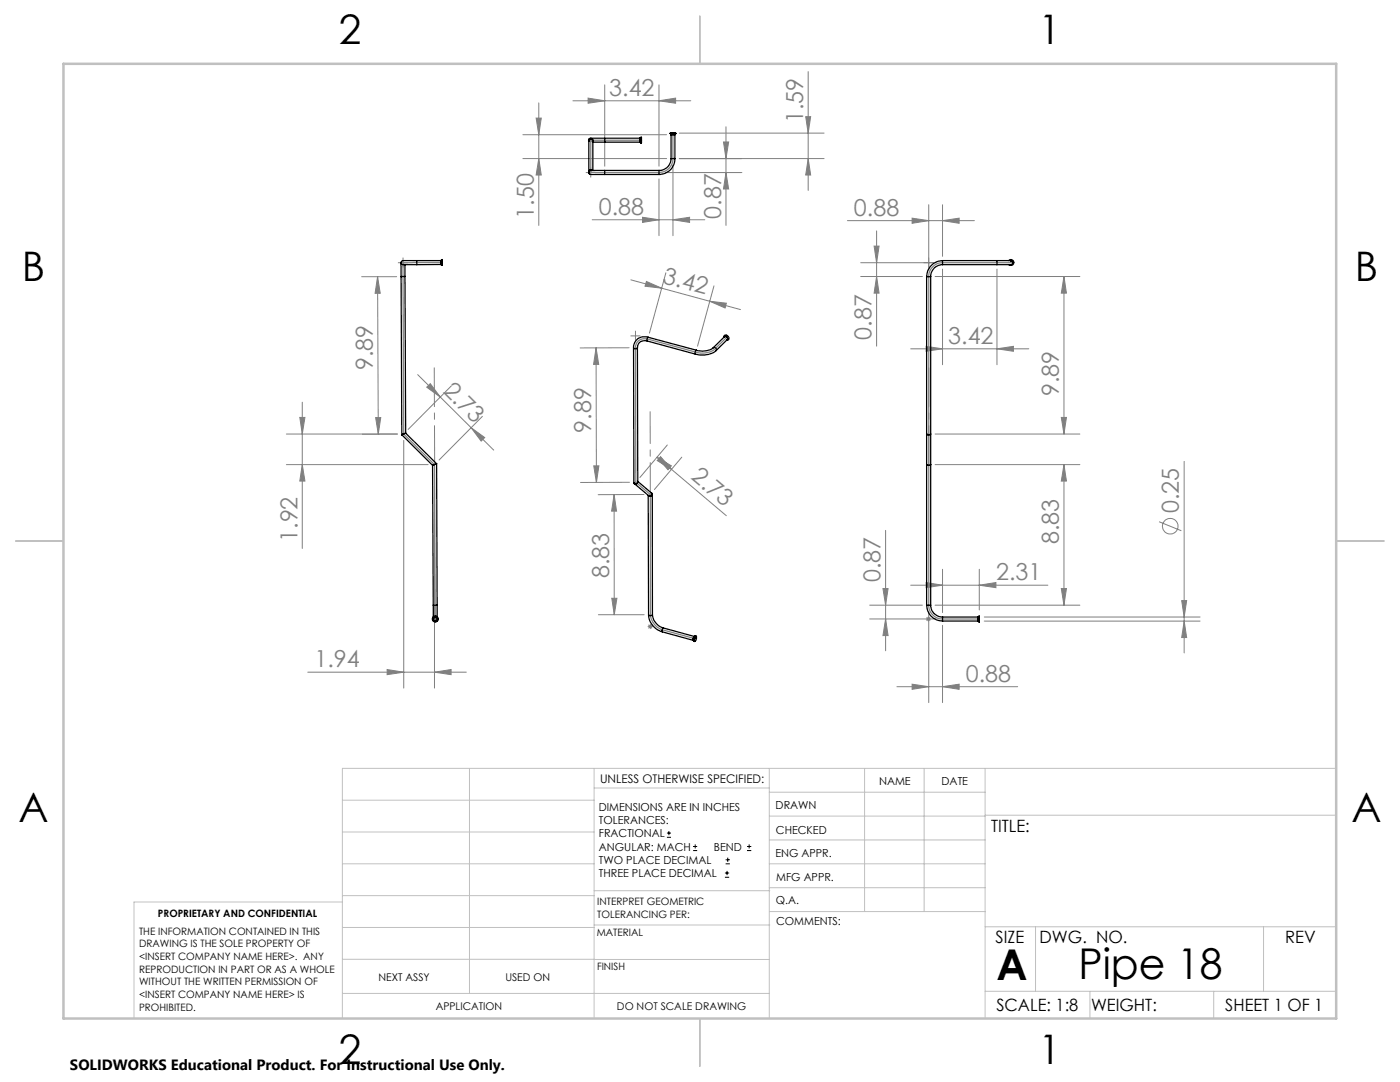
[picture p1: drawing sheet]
<svg xmlns="http://www.w3.org/2000/svg" width="279mm" height="216mm" viewBox="0 0 279 216" stroke-linecap="round" stroke-linejoin="round" font-family="sans-serif">
<g fill="none" stroke="#808080" stroke-width=".2">
<path d="M117.4 19.6l3.3 .5-3.3 .5zM120.7 16.9v16.3M131.5 16.9v16.3M161.3 14.3v23.7M104.4 31.6h28.6M104.4 26.9h28.6M107 23.6h1l-.5 3.3zM107.5 31.6l.5 3.3h-1zM107.5 20.5v24.5M114.3 20.1h23.6M116.9 34.4h2M117.3 28h1"/>
<path d="M117.5 27.6l.7 .7M117.8 27.5v1M117.9 33.4v2M118.2 27.6l-.7 .7M131.5 20.1l3.3-.5v1zM131.5 35.7v11.3M132.8 34.4h15.3M134.3 32.9v14.1M135.6 31.6h28.9M135.6 26.6h28.9M144.4 28.3h1l-.5 3.3zM144.9 34.4l.5 3.3h-1z"/>
<path d="M144.9 25.3v19.7M160.8 23.3h1l-.5 3.3zM161.3 31.6l.5 3.3h-1zM72.2 55.2h7M75.4 55.2l.5 3.3h-1zM75.4 55.2l.1 31.4M79.4 52.4h2M80.4 51.4v2M118.2 43.9h22.5M125.9 55.8l21.9 6M128.2 43.4l3.3 .5-3.3 .5zM129 56.2l3 1.3-3.3-.4z"/>
<path d="M132.9 54.4l-3.3 12.1M134.3 43.9l3.3-.5v1zM142.5 57l-3.3 12.1M169.1 44h25.4M171.8 52.4h15M171.8 55.2h12.3M174.4 49.1h1l-.5 3.3zM174.9 55.2l.5 3.3h-1zM174.9 46.1v23M182 43.5l3.3 .5-3.3 .6zM185.3 40.9v13M186.6 55.2h28.9"/>
<path d="M188.1 44l3.3-.5v1.1zM188.1 40.9v10.3M188.1 53.7v19.1M199 53.7v19.1M212.3 55.2v31.4M212.3 55.2l.5 3.3h-1zM83.4 74.8l4.5 4.4M85.9 76.6l2 2.6-2.7-1.9zM87.9 79.2l6.1 6.1M90.1 77l-8.6 8.7M119 69.4l.5 3.3h-1zM119 69.4v26.9"/>
<path d="M125.6 69.4h-9.8M125.8 67h2M126.8 66v2M141.6 60.1l3.4 .4-.3 1zM181.8 69.6h23.5M184.8 69.1l3.3 .5-3.3 .5zM199 69.6l3.2-.5v1zM57.2 92.7h28.2M57.2 86.6h22.1h-7M59.8 83.3h1.1l-.6 3.3zM60.3 92.7l.6 3.3h-1.1zM60.3 80.3v29.1"/>
<path d="M75 83.3h1l-.5 3.3zM80.6 87.9v49.4M86.7 94v43.3M94 85.3l4.5 4.5M94 85.3l2.7 2-.7 .7zM96.3 83.1l-8.7 8.7M118.5 93h1l-.5 3.3zM122.6 98.7v24M122.6 98.7l.4 3.3h-.9zM125.6 96.2l-9.7 .1M128.5 98.7h-9.1M131.1 91.2l2.9 1.8-.7 .7z"/>
<path d="M131.1 91.2l2.9 2.5M131.8 91.1l2.2 2.6-2.8-1.8zM133.2 88.8l-5.5 6.5M134 93.7l11 9.2M136.1 91.2l-5.5 6.5M186.6 92.7h28.9M186.6 86.6h28.9M211.8 83.3h1l-.5 3.3zM212.3 92.7v28.1M212.3 92.7l.5 3.3h-1zM236.3 92.1v38.2M122.1 119.4h1l-.5 3.3z"/>
<path d="M176.2 117.4h1l-.5 3.4zM176.7 105.8v24.1M181.8 116.8h27.3M184.8 116.2l3.3 .6-3.3 .5zM188.1 113.6v8.6M195.4 116.8l3.4-.6v1.1zM195.4 113.6v8.1M211.8 117.4h1l-.5 3.4zM231.3 104.1l4.5 1.8M235.8 119.8h1l-.5 3.3zM61.4 134.1h31.7M77.3 133.6l3.3 .5-3.3 .5z"/>
<path d="M86.4 123.5h.9M86.5 123.2l.7 .7M86.7 134.1l3.3-.5v1zM86.9 123v1M87.2 123.2l-.7 .7M119.4 122.7h9.2M129.3 125h1M129.4 124.7l.7 .7M129.8 124.5v1M130.1 124.7l-.7 .7M173.6 123.5h13.2M173.6 120.8h10.5"/>
<path d="M176.7 123.5l.5 3.3h-1zM179 137h24.1M182 136.5l3.3 .5-3.3 .5zM184.9 123.2l.7 .7M185.3 123v1M185.3 122v18.2M185.6 123.2l-.7 .7M186.6 120.8h28.9M188.1 137l3.3-.5v1zM188.1 124.8v15.4M196.4 123.1h43.1M196.4 123.9h43.1"/>
<path d="M236.3 123.9l.5 3.3h-1z"/>
<circle cx="233.5" cy="105" r="1.56"/>
</g>
<g fill="none" stroke="#000" stroke-width=".2">
<path d="M133.1 167.1h.8M133.1 166.2h.8M133.5 165.8v.9M138.3 169.7h.8M138.3 168.9h.8M138.7 168.5v.8M144.7 175h.8M144.7 174.2h.8M144.8 172.4h.9M144.8 171.6h.9M145.1 173.8v.8M145.2 171.1v.9"/>
<path d="M149.1 169.7h.8M149.1 168.9h.8M149.5 168.5v.8"/>
</g>
<path d="M134.3 26.9v4.7a2.77 2.77 0 0 1-2.8 2.8h-13.6v-6.4h9.8M80.4 52.4h.1M80.4 52.4l.2 34.2 6.1 6.1 .2 30.8M87.9 52.4h-7.5M201.8 52.4h-13.7a2.77 2.77 0 0 0-2.8 2.8v65.6a2.77 2.77 0 0 0 2.8 2.7h7.1M201.8 52.4h.1M144.9 67.5l-2.3 2.2a4.3 4.3 0 0 1-3.7 .6l-9.6-2.6a1.83 1.83 0 0 0-2.5 1.7l.1 26.8 2.9 2.5v24a3.5 3.5 0 0 0 2.5 3l6.2 1.7M86.9 123.5h.1" fill="none" stroke="#808080" stroke-width=".25"/>
<g fill="none" stroke="#c0c0c0" stroke-width=".2">
<path d="M68.3 159.7h50.3M93.7 153.3v44.9M118.6 153.3v49.9M118.6 157.2h34.9M153.5 153.3v49.9M153.5 158.1h43.1M172.5 153.3v28.6M184.4 153.3v28.6M196.6 153.3v49.9M266.7 153.3h-198.4v49.9M68.3 178.7h50.3M68.3 172.4h50.3"/>
<path d="M68.3 166h50.3M68.3 180h-41.6v23.2M118.6 177.7h35M153.5 167.6h43.1M153.5 162.8h43.1M153.5 172.4h43.1M153.5 177.1h43.1M196.6 162.7h70.1M68.3 198.2h85.2M68.3 191.4l85.2 .1M68.3 185.1h50.3M118.6 184.6h35"/>
<path d="M153.6 181.9h43M196.6 197.8h70.1M196.6 184.9h70.1M206.7 184.9v12.9M217.5 197.8v5.4M242.2 197.8v5.4M252.2 184.9v12.9"/>
</g>
<path d="M139.7 3.2v9.5M3.1 107.9h9.6M266.7 107.9h9.5M139.7 203.2v9.6" fill="none" stroke="#c0c0c0" stroke-width=".25"/>
<path d="M12.7 12.7h254v190.5h-254z" fill="none" stroke="#c0c0c0" stroke-width=".5"/>
<path d="M117.9 28.1v.1" fill="none" stroke="#808080" stroke-width=".2" stroke-dasharray="15.2 1.3 1.3 1.3"/>
<path d="M86.7 92.7v-19.3M185.4 92.7v-19.3" fill="none" stroke="#808080" stroke-width=".2" stroke-dasharray="15.2 1.3 1.3 1.3" stroke-dashoffset="7.5"/>
<path d="M129.8 98.7l-.1-16.6" fill="none" stroke="#808080" stroke-width=".2" stroke-dasharray="15.2 1.3 1.3 1.3" stroke-dashoffset="8.9"/>
<g fill="#808080">
<path d="M94 85.3l2.7 2-.7 .7zM85.9 76.6l2 2.6-2.7-1.9z"/>
<path d="M131.8 91.1l2.2 2.6-2.8-1.8zM131.1 91.2l2.9 1.8-.7 .7z"/>
<path d="M134.3 43.9l3.3-.5v1zM128.2 43.4l3.3 .5-3.3 .5zM188.1 44l3.3-.5v1.1zM182 43.5l3.3 .5-3.3 .6z"/>
<path d="M77.3 133.6l3.3 .5-3.3 .5zM86.7 134.1l3.3-.5v1zM117.4 19.6l3.3 .5-3.3 .5zM131.5 20.1l3.3-.5v1zM184.8 116.2l3.3 .6-3.3 .5zM195.4 116.8l3.4-.6v1.1zM182 136.5l3.3 .5-3.3 .5zM188.1 137l3.3-.5v1z"/>
<path d="M184.8 69.1l3.3 .5-3.3 .5zM199 69.6l3.2-.5v1z"/>
<path d="M161.3 31.6l.5 3.3h-1zM160.8 23.3h1l-.5 3.3z"/>
<path d="M107.5 31.6l.5 3.3h-1zM107 23.6h1l-.5 3.3zM144.9 34.4l.5 3.3h-1zM144.4 28.3h1l-.5 3.3z"/>
<path d="M211.8 117.4h1l-.5 3.4zM212.3 92.7l.5 3.3h-1z"/>
<path d="M211.8 83.3h1l-.5 3.3zM212.3 55.2l.5 3.3h-1z"/>
<path d="M59.8 83.3h1.1l-.6 3.3zM60.3 92.7l.6 3.3h-1.1zM176.2 117.4h1l-.5 3.4zM176.7 123.5l.5 3.3h-1zM174.4 49.1h1l-.5 3.3zM174.9 55.2l.5 3.3h-1zM235.8 119.8h1l-.5 3.3zM236.3 123.9l.5 3.3h-1z"/>
<path d="M122.1 119.4h1l-.5 3.3zM122.6 98.7l.4 3.3h-.9z"/>
<path d="M118.5 93h1l-.5 3.3zM119 69.4l.5 3.3h-1z"/>
<path d="M75 83.3h1l-.5 3.3zM75.4 55.2l.5 3.3h-1z"/>
<path d="M129 56.2l3 1.3-3.3-.4zM141.6 60.1l3.4 .4-.3 1z"/>
</g>
<g fill="none" stroke="#000" stroke-width=".25">
<path d="M117.5 34.4l.1 .3 .3 .1h2.8M117.5 28a.41 .41 0 0 1 .4-.4 .41 .41 0 0 1 .4 .4v6M117.5 28v6.4M117.7 27.8l-.2 .3a.41 .41 0 0 1 .4-.4 .41 .41 0 0 1 .4 .4l-.3-.4zM117.7 34l-.2 .3 .3-.4 .4 .1-.2-.1zM118.3 28.4h2.4M120.7 27.6h-2.9l-.3 .4M120.7 34h-2.8l-.4 .4M120.7 27.6v.8M120.7 34v.8M120.7 27.6h7M120.7 28.4h7"/>
<path d="M120.7 34.8h10.8M120.7 34h10.8M127.7 27.6v.8M127.7 28.4l.3 .2M128 27.4v1.2M128 27.4l-.3 .2M131.5 34v.8M133.7 26.6h1.2M133.7 26.6l.2 .3M133.8 26.6h1zM133.8 26.6h-.1M133.9 31.6a2.33 2.33 0 0 1-2.4 2.4"/>
<path d="M133.9 26.9h.8M133.9 31.6h.8M133.9 26.9v4.7M134.7 31.6a3.1 3.1 0 0 1-3.2 3.2M134.7 26.9v4.7M134.8 26.6h.1M134.9 26.6l-.2 .3M80 52.4v2.8M80 55.2l.2 31.5M80.8 52.8v2.4M80.8 55.2h-.8M80.8 55.2l.2 31.2"/>
<path d="M83.2 52h-2.2a.67 .67 0 0 0-1 .6l.4 .2h2.8M83.2 52v.8M83.2 52h4.7M87.9 52v.8M87.9 52.8h-4.7M87.9 52.8l.3 .2M88.2 51.8v1.2M88.2 51.8l.1 .1M88.2 51.8l-.3 .2M88.3 51.9v1zM88.3 52.9l-.1 .1M184.9 55.2h.8"/>
<path d="M184.9 55.2v65.6M185.7 55.2v65.6M188.1 52a3.2 3.2 0 0 0-3.2 3.2M188.1 52.8a2.34 2.34 0 0 0-2.4 2.4M188.1 52v.8M188.1 52h10.9M188.1 52.8h10.9M199 52h2.7M199 52v.8M201.3 52a.59 .59 0 0 1 .8-.1 .59 .59 0 0 1 .1 .9 .59 .59 0 0 1-.9 0M201.6 52l.4 .1 .1 .3-.2-.4zM201.7 52l.3 .1 .1 .3"/>
<path d="M202.1 52.5l-.3 .3h-2.8M202.1 52.4v.1M202.1 52.4h.1M126.4 69.4a.46 .46 0 0 0 .8 0M126.4 69.4l.1 26.9M127.2 69.4l.1 26.8M129.2 68.1a1.43 1.43 0 0 0-2 1.3M129.2 68.1l9.6 2.6M129.4 67.3a2.15 2.15 0 0 0-3 2.1M129.4 67.3l-.2 .3v.5M129.4 67.3l9.6 2.6M139 69.9l-.3 .3 .1 .5"/>
<path d="M142.3 69.4a3.8 3.8 0 0 1-3.3 .5M142.3 69.4a.41 .41 0 0 1 .5 .1 .41 .41 0 0 1 .1 .5M142.9 70a4.8 4.8 0 0 1-4.1 .7M144.5 67.3a.49 .49 0 0 1 .5-.5 .49 .49 0 0 1 .5 .5l-.1 .5-.4 .1M144.6 67.2a.41 .41 0 0 1 .5 .1 .41 .41 0 0 1 0 .5M144.6 67.2a.42 .42 0 0 1 .5 .1 .42 .42 0 0 1 0 .5M144.6 67.2l-2.3 2.2M145.1 67.8l-2.2 2.2M80.2 86.7l6.1 6.2M81 86.4l-.8 .3M81 86.4l6.1 6.1M86.3 92.9l.2 27.9"/>
<path d="M87.1 92.5l-.8 .4M87.1 92.5l.1 28.3M126.6 96.5l2.9 2.4M127.3 96.2a.4 .4 0 0 1-.3 .3 .4 .4 0 0 1-.5-.2M127.3 96.1l2.8 2.3M129.4 98.8v23.9M130.1 98.4a.39 .39 0 0 1-.1 .5 .39 .39 0 0 1-.5 0M130.2 98.6v24.1M184.9 92.7l.2 .2 .6-.2-.6 .2zM184.9 86.6l.2 .1 .6-.1-.2 .1zM86.5 120.8v2.3M86.5 120.8h.7"/>
<path d="M87.2 120.8v2.3M129.4 122.7a3.9 3.9 0 0 0 2.8 3.4M129.4 122.7a.46 .46 0 0 0 .8 0M130.2 122.7a3.1 3.1 0 0 0 2.2 2.6M132.2 126.1l6.2 1.7M132.4 125.3l-.2 .2v.6M132.4 125.3l6.2 1.7M138.5 127a.68 .68 0 0 0 0 1M138.6 127l-.3 .4 .1 .4M138.6 127.1l-.1 .6zM138.6 127.2l-.1 .4M138.7 127h.1a.55 .55 0 0 1 0 .9l-.1 .1a.57 .57 0 0 1 0-1z"/>
<path d="M138.8 126.9l-.3 .1M139 127.1l-.1-.2a.64 .64 0 0 0-.3 1.1l.2-.1M184.9 120.8a3.2 3.2 0 0 0 3.2 3.1M184.9 120.8h.8M185.7 120.8a2.34 2.34 0 0 0 2.4 2.3M188.1 123.1v.8M188.1 123.1h7.1M188.1 123.9h7.1M195.2 123.1v.8M195.2 123.9l.2 .2M195.4 122.9v1.2M195.4 122.9l-.2 .2"/>
<circle cx="86.9" cy="123.5" r=".54"/>
<circle cx="86.9" cy="123.5" r=".33"/>
<circle cx="86.9" cy="123.5" r=".57"/>
</g>
<g font-size="8.5">
<text x="198.9" y="195.5">A</text>
<text x="215.2" y="195.4">Pipe 18</text>
</g>
<g font-size="8.1">
<text x="67.6" y="8.9">2</text>
<text x="207.3" y="8.9">1</text>
<text x="4.4" y="56.1">B</text>
<text x="270.4" y="56.1">B</text>
<text x="3.7" y="164.1">A</text>
<text x="269.7" y="164.1">A</text>
<text x="67.6" y="212.4">2</text>
<text x="207.3" y="212.4">1</text>
</g>
<g font-size="4.7" fill="#808080">
<text x="121.6" y="19.1">3.42</text>
<text x="160.3" y="24.6" transform="rotate(-90 160.3 24.6)">1.59</text>
<text x="106.5" y="43.7" transform="rotate(-90 106.5 43.7)">1.50</text>
<text x="119.5" y="42.8">0.88</text>
<text x="143.9" y="43.7" transform="rotate(-90 143.9 43.7)">0.87</text>
<text x="170.4" y="43">0.88</text>
<text x="132.1" y="56.4" transform="rotate(15 132.1 56.4)">3.42</text>
<text x="173.9" y="67.8" transform="rotate(-90 173.9 67.8)">0.87</text>
<text x="189.2" y="68.6">3.42</text>
<text x="74.4" y="73.9" transform="rotate(-90 74.4 73.9)">9.89</text>
<text x="88.3" y="78.2" transform="rotate(45 88.3 78.2)">2.73</text>
<text x="211.3" y="79" transform="rotate(-90 211.3 79)">9.89</text>
<text x="118" y="86.3" transform="rotate(-90 118 86.3)">9.89</text>
<text x="137.7" y="95.4" transform="rotate(40 137.7 95.4)">2.73</text>
<text x="235.3" y="102.4" transform="rotate(-90 235.3 102.4)">0.25</text>
<text x="59.3" y="108.1" transform="rotate(-90 59.3 108.1)">1.92</text>
<text x="211.3" y="108.6" transform="rotate(-90 211.3 108.6)">8.83</text>
<text x="121.6" y="115.4" transform="rotate(-90 121.6 115.4)">8.83</text>
<text x="175.7" y="116.2" transform="rotate(-90 175.7 116.2)">0.87</text>
<text x="198.8" y="115.7">2.31</text>
<text x="62.7" y="133.1">1.94</text>
<text x="192.8" y="136">0.88</text>
</g>
<g font-size="3.4">
<text x="197.8" y="166">TITLE:</text>
<text x="198.7" y="188.1">SIZE</text>
<text x="207.5" y="188.1">DWG. NO.</text>
<text x="256.5" y="188.2">REV</text>
<text x="198.8" y="201.7">SCALE: 1:8</text>
<text x="217.7" y="201.8">WEIGHT:</text>
<text x="244.5" y="201.7">SHEET 1 OF 1</text>
</g>
<text font-size="3" x="14" y="213.5">SOLIDWORKS Educational Product. For Instructional Use Only.</text>
<text font-size="2.4" x="119.8" y="156.2">UNLESS OTHERWISE SPECIFIED:</text>
<g font-size="2.2">
<text x="119.5" y="161.8">DIMENSIONS ARE IN INCHES</text>
<text x="154.8" y="161.4">DRAWN</text>
<text x="175.4" y="156.6">NAME</text>
<text x="187.9" y="156.7">DATE</text>
<text x="119.5" y="164.4">TOLERANCES:</text>
<text x="119.5" y="167.1">FRACTIONAL</text>
<text x="154.9" y="166.3">CHECKED</text>
<text x="119.5" y="169.7">ANGULAR: MACH</text>
<text x="119.5" y="172.4">TWO PLACE DECIMAL</text>
<text x="142.5" y="169.7">BEND</text>
<text x="154.8" y="171">ENG APPR.</text>
<text x="119.5" y="175">THREE PLACE DECIMAL</text>
<text x="154.9" y="175.7">MFG APPR.</text>
<text x="154.9" y="180.4">Q.A.</text>
<text x="154.9" y="184.6">COMMENTS:</text>
</g>
<g font-size="2.1">
<text x="75.5" y="195.7">NEXT ASSY</text>
<text x="100.9" y="195.7">USED ON</text>
<text x="86.9" y="201.5">APPLICATION</text>
<text x="123.1" y="201.6">DO NOT SCALE DRAWING</text>
</g>
<g font-size="2">
<text x="31.5" y="182.9">PROPRIETARY AND CONFIDENTIAL</text>
<text x="119.2" y="180.6">INTERPRET GEOMETRIC</text>
<text x="119.2" y="183.1">TOLERANCING PER:</text>
<text x="27.8" y="186.5">THE INFORMATION CONTAINED IN THIS</text>
<text x="27.8" y="189">DRAWING IS THE SOLE PROPERTY OF</text>
<text x="27.8" y="191.6">&lt;INSERT COMPANY NAME HERE&gt;. ANY</text>
<text x="119.1" y="186.7">MATERIAL</text>
<text x="27.8" y="194.1">REPRODUCTION IN PART OR AS A WHOLE</text>
<text x="27.8" y="196.6">WITHOUT THE WRITTEN PERMISSION OF</text>
<text x="119.1" y="193.5">FINISH</text>
<text x="27.8" y="199.1">&lt;INSERT COMPANY NAME HERE&gt; IS</text>
<text x="27.8" y="201.7">PROHIBITED.</text>
</g>
</svg>
